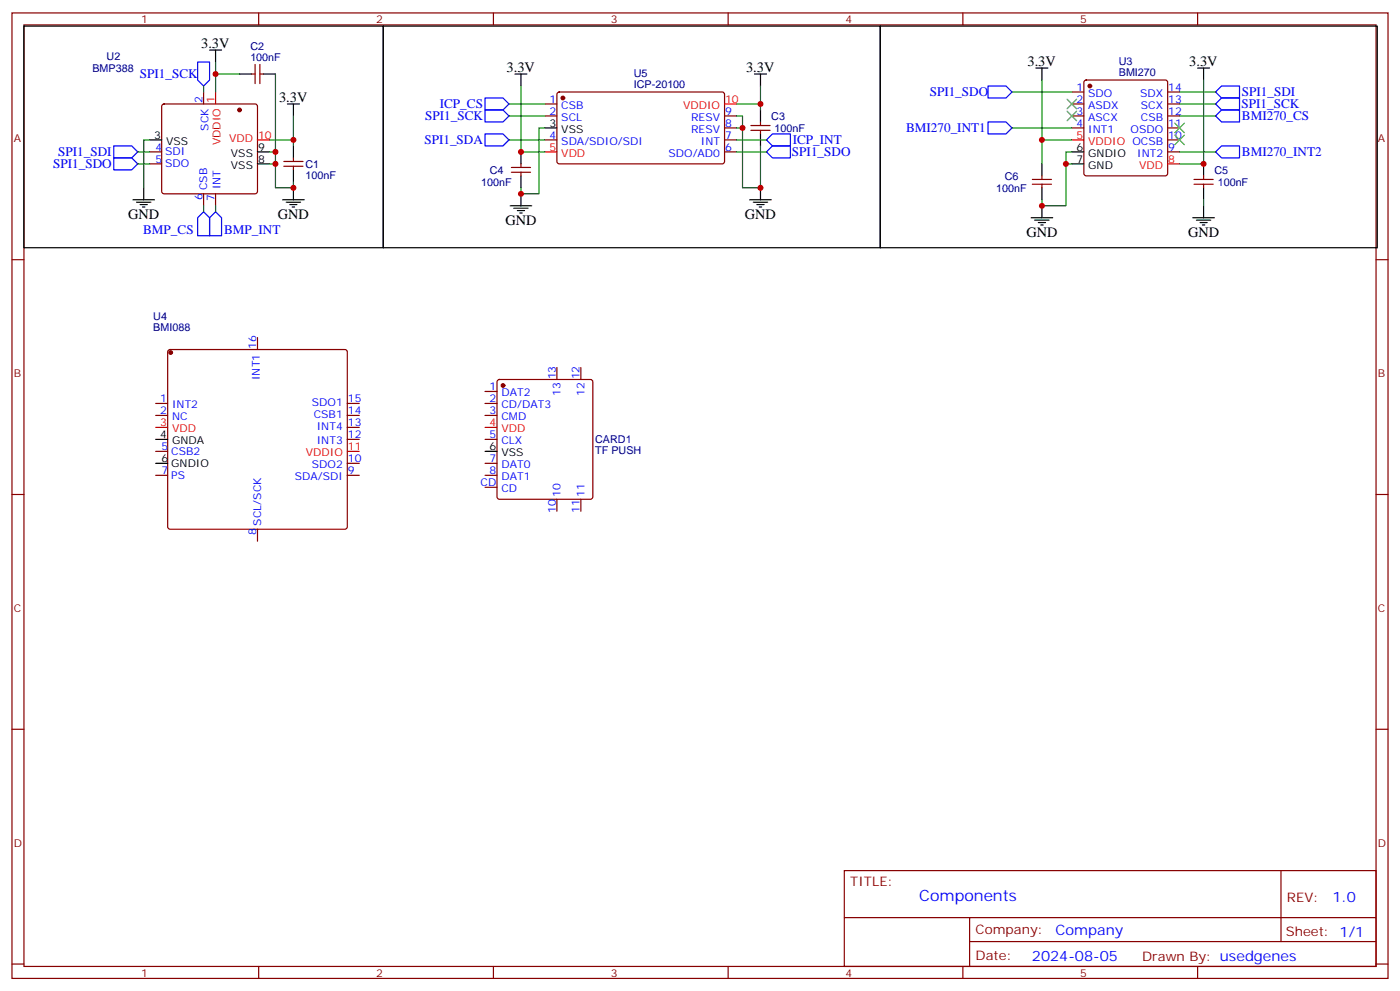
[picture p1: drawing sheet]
<svg xmlns="http://www.w3.org/2000/svg" width="412mm" height="292mm" viewBox="0 0 412 292" stroke-linecap="round" stroke-linejoin="round" font-family="sans-serif">
<g fill="none" stroke="#870000" stroke-width=".35">
<path d="M3.5 3.8h405.4v284.3h-405.4zM7.1 7.3h398.2v277.3h-398.2zM75.1 19v5.6M76.2 3.8v3.5M76.6 19v5.6M145.3 3.8v3.5M214.5 3.8v3.5M283.6 3.8v3.5M352.8 3.8v3.5M47.9 30.8l.4-.2h26.8l.5 .2 .2 .5v25.1l-.2 .5-.5 .2h-26.8l-.5-.3-.2-.4v-25.1zM60 27.1v3.5M74.1 21.8h1"/>
<path d="M76.6 21.8h1M160.5 30.6h3.5M160.5 34.1h3.5M164.3 27.3l.4-.2h48.3l.4 .7v20l-.7 .5-48.2-.1-.5-.6v-19.8zM213.4 34.1h3.6M213.4 37.7h3.6M221.2 38.4h5.6M221.2 37h5.6M224 35.9v1.1M224 38.4v1M315.7 27.1h3.6M315.7 30.6h3.6"/>
<path d="M315.7 34.1h3.6M315.7 37.7h3.6M319.5 23.8l.5-.2h23.3l.5 .2 .2 .5v26.8l-.3 .5-.4 .2h-23.3l-.5-.2-.2-.5v-26.8zM344 27.1h3.5M344 30.6h3.5M344 34.1h3.5M344 37.7h3.5M44.1 44.7h3.5M44.1 48.3h3.5M60 57.1v3.5M63.5 57.1v3.5M83.6 49h5.7"/>
<path d="M83.6 47.6h5.7M86.4 46.5v1.1M86.4 49v1M150.6 50.7h5.7M150.6 49.3h5.7M153.5 48.3v1M153.5 50.7v1.1M160.5 41.2h3.5M213.4 44.7h3.6M213.4 41.2h3.6M304.1 54.3h5.6M304.1 52.8h5.6"/>
<path d="M306.9 51.8v1M306.9 54.3v1M344 44.7h3.5M344 41.2h3.5M351.7 54.3h5.7M351.7 52.8h5.7M354.5 51.8v1M354.5 54.3v1M3.5 76.5h3.6M405.3 76.5h3.6M75.8 99.4v3.5M45.9 118.8h3.5"/>
<path d="M49.6 103.1l.5-.2h51.5l.5 .2 .2 .5v51.6l-.2 .5-.5 .2h-51.5l-.5-.3-.2-.4v-51.6zM102.3 118.8h3.5M142.9 118.8h3.5M142.9 115.3h3.5M146.6 112l.5-.2h26.8l.5 .2 .2 .5v33.8l-.2 .5-.5 .2h-26.8l-.5-.2-.2-.5v-33.8zM164 108.2v3.6M171.1 108.2v3.6M45.9 122.3h3.5M45.9 132.9h3.5M45.9 140h3.5M102.3 122.3h3.5M102.3 140h3.5"/>
<path d="M102.3 136.5h3.5M102.3 129.4h3.5M102.3 125.9h3.5M142.9 122.3h3.5M142.9 140h3.5M142.9 136.5h3.5M142.9 129.4h3.5M3.5 145.6h3.6M75.8 155.9v3.5M142.9 143.5h3.5M164 147v3.6M171.1 147v3.6"/>
<path d="M405.3 145.6h3.6M3.5 214.8h3.6M405.3 214.8h3.6M248.7 256.4h156.6v28.2h-156.6zM377.3 256.4v20.9M248.7 270.2h156.5M285.6 277.3h119.6M285.6 270.2v14.2M3.5 283.9h3.6M76.2 284.6v3.5M145.3 284.6v3.5M214.5 284.6v3.5"/>
<path d="M283.6 284.6v3.5M352.8 284.6v3.5M405.3 283.9h3.6"/>
</g>
<g fill="#870000" stroke="#870000" stroke-width=".35">
<circle cx="70.6" cy="32.4" r=".53"/>
<circle cx="321" cy="25.3" r=".53"/>
<circle cx="50.3" cy="103.8" r=".53"/>
<circle cx="148.2" cy="113.5" r=".53"/>
<circle cx="165.8" cy="28.9" r=".53"/>
</g>
<path d="M63.5 27.1v3.5M213.4 30.6h3.6M75.8 41.2h3.6M160.5 44.7h3.5M315.7 41.2h3.6M344 48.3h3.5M45.9 125.9h3.5M102.3 132.9h3.5M142.9 125.9h3.5" fill="none" stroke="#f00" stroke-width=".35"/>
<g fill="none" stroke="#000" stroke-width=".35">
<path d="M7.1 7.7h105.8v65.3h-105.8zM61.7 14.7h3.6M63.5 14.7v3.6M112.9 7.7h146.4v65.3h-146.4zM259.3 7.7h146.4v65.3h-146.4zM70.6 21.8h3.5M77.6 21.8h3.5M84.7 30.6h3.5M86.4 30.6v3.5M151.7 21.8h3.5M153.5 21.8v3.5M160.5 37.7h3.5"/>
<path d="M222.2 21.8h3.6M224 21.8v3.5M224 32.4v3.5M224 39.4v3.6M305.2 20h3.5M306.9 20v3.6M352.8 20h3.5M354.5 20v3.6M39.2 58.8h6.3M40.2 59.5h4.2M42.3 55.3v3.5M44.1 41.2h3.5"/>
<path d="M75.8 48.3h3.6M75.8 44.7h3.6M83.3 58.8h6.3M84.3 59.5h4.2M86.4 43v3.5M86.4 50v3.6M86.4 55.3v3.5M153.5 44.7v3.6M153.5 51.8v3.5M153.5 57.1v3.5M220.8 58.8h6.4M221.9 59.5h4.2"/>
<path d="M224 55.3v3.5M306.9 48.3v3.5M306.9 55.3v3.5M315.7 48.3h3.6M315.7 44.7h3.6M354.5 48.3v3.5M354.5 55.3v3.5M41.3 60.3h2.1M42 61h.7M85.4 60.3h2.1M86.1 61h.7M150.3 60.6h6.3"/>
<path d="M151.3 61.3h4.3M152.4 62h2.1M153.1 62.7h.7M223 60.3h2.1M223.7 61h.7M303.7 64.1h6.4M304.8 64.8h4.2M305.9 65.5h2.1M306.6 66.3h.7M306.9 60.6v3.5M351.4 64.1h6.3M352.4 64.8h4.3"/>
<path d="M353.5 65.5h2.1M354.2 66.3h.7M354.5 60.6v3.5M45.9 129.4h3.5M45.9 136.5h3.5M142.9 132.9h3.5"/>
</g>
<g fill="none" stroke="#008700" stroke-width=".35">
<path d="M63.5 18.3v8.8M60 25.3v1.8M63.5 21.8h7.1M81.1 21.8v22.9M86.4 34.1v7.1h-7M149.9 34.1h10.6M149.9 30.6h10.6M153.5 25.3v19.4h7M160.5 37.7h-1.8v19.4h-5.2v-1.8M217 34.1h1.7v21.2h5.3v-12.3M217 37.7h1.7M224 25.3v5.3h-7"/>
<path d="M224 30.6v1.8M298.1 37.7h17.6M298.1 27.1h17.6M306.9 23.6v24.7M347.5 34.1h10.6M347.5 30.6h10.6M347.5 27.1h10.6M354.5 23.6v24.7h-7M40.6 48.3h3.5M40.6 44.7h3.5M44.1 41.2h-1.8v14.1M79.4 44.7h1.7v10.6h5.3v-1.7"/>
<path d="M79.4 48.3h1.7M86.4 41.2v1.8M149.9 41.2h10.6M217 44.7h8.8M217 41.2h8.8M306.9 41.2h8.8M315.7 48.3h-1.7v12.3h-7.1v-1.8M315.7 44.7h-1.7v3.6M347.5 44.7h10.6M354.5 58.8v1.8M60 60.6v1.8M63.5 60.6v1.8"/>
</g>
<g fill="none" stroke="#00f" stroke-width=".35">
<path d="M58.2 18.3h3.5v5.3l-1.7 1.7-1.8-1.7zM142.9 28.9h5.3l1.7 1.7-1.7 1.8h-5.3zM142.9 32.4h5.3l1.7 1.7-1.7 1.8h-5.3zM142.9 39.4h5.3l1.7 1.8-1.7 1.8h-5.3zM291 25.3h5.3l1.8 1.8-1.8 1.8h-5.3zM291 35.9h5.3l1.8 1.8-1.8 1.7h-5.3zM358.1 34.1l1.7-1.7h5.3v3.5h-5.3zM358.1 30.6l1.7-1.7h5.3v3.5h-5.3zM358.1 27.1l1.7-1.8h5.3v3.6h-5.3zM33.5 43h5.3l1.8 1.7-1.8 1.8h-5.3zM33.5 46.5h5.3l1.8 1.8-1.8 1.7h-5.3zM225.8 41.2l1.7-1.8h5.3v3.6h-5.3z"/>
<path d="M225.8 44.7l1.7-1.7h5.3v3.5h-5.3zM358.1 44.7l1.7-1.7h5.3v3.5h-5.3zM60 62.4l1.7 1.7v5.3h-3.5v-5.3zM63.5 62.4l1.8 1.7v5.3h-3.6v-5.3z"/>
</g>
<path d="M314.3 29.2l2.8 2.8M314.3 32.7l2.8 2.9M317.1 29.2l-2.8 2.8M317.1 32.7l-2.8 2.9M346.1 36.3l2.8 2.8M346.1 39.8l2.8 2.8M348.9 36.3l-2.8 2.8M348.9 39.8l-2.8 2.8" fill="none" stroke="#3c3" stroke-width=".35"/>
<g fill="#c00">
<circle cx="86.4" cy="41.2" r=".88"/>
<circle cx="81.1" cy="48.3" r=".88"/>
<circle cx="86.4" cy="55.3" r=".88"/>
<circle cx="63.5" cy="21.8" r=".88"/>
<circle cx="81.1" cy="44.7" r=".88"/>
<circle cx="224" cy="30.6" r=".88"/>
<circle cx="224" cy="55.3" r=".88"/>
<circle cx="218.7" cy="37.7" r=".88"/>
<circle cx="153.5" cy="57.1" r=".88"/>
<circle cx="153.5" cy="44.7" r=".88"/>
<circle cx="314" cy="48.3" r=".88"/>
<circle cx="306.9" cy="60.6" r=".88"/>
<circle cx="354.5" cy="48.3" r=".88"/>
<circle cx="306.9" cy="41.2" r=".88"/>
</g>
<text font-size="4.6" fill="#00f" x="270.8" y="265.4">Components</text>
<g font-size="4.2">
<text x="59.3" y="14">3.3V</text>
<text x="149.2" y="21.1">3.3V</text>
<text x="219.8" y="21.1">3.3V</text>
<text x="302.7" y="19.3">3.3V</text>
<text x="350.3" y="19.3">3.3V</text>
<text x="82.2" y="29.9">3.3V</text>
<text x="37.7" y="64.5">GND</text>
<text x="81.8" y="64.5">GND</text>
<text x="219.4" y="64.5">GND</text>
<text x="148.9" y="66.3">GND</text>
<text x="302.3" y="69.8">GND</text>
<text x="350" y="69.8">GND</text>
</g>
<g font-size="4.2" fill="#00f">
<text x="392.5" y="265.7">1.0</text>
<text x="310.9" y="275.2">Company</text>
<text x="304" y="283">2024-08-05</text>
</g>
<g font-size="3.9" fill="#00f">
<text x="41.2" y="23.1">SPI1_SCK</text>
<text x="273.9" y="28.3">SPI1_SDO</text>
<text x="365.8" y="28.3">SPI1_SDI</text>
<text x="125.3" y="35.4">SPI1_SCK</text>
<text x="129.6" y="31.9">ICP_CS</text>
<text x="365.7" y="31.9">SPI1_SCK</text>
<text x="365.8" y="35.4">BMI270_CS</text>
<text x="266.9" y="38.9">BMI270_INT1</text>
<text x="17.2" y="46">SPI1_SDI</text>
<text x="125" y="42.5">SPI1_SDA</text>
<text x="233.3" y="46">SPI1_SDO</text>
<text x="233.5" y="42.5">ICP_INT</text>
<text x="365.8" y="46">BMI270_INT2</text>
<text x="15.7" y="49.5">SPI1_SDO</text>
<text x="42.2" y="68.9">BMP_CS</text>
<text x="66" y="68.9">BMP_INT</text>
</g>
<g font-size="3.9" fill="#800">
<text x="250.5" y="261">TITLE:</text>
<text x="379.1" y="265.7">REV:</text>
<text x="287.4" y="275.2">Company:</text>
<text x="378.7" y="275.8">Sheet: 1/1</text>
<text x="287.4" y="282.9">Date:</text>
<text x="336.4" y="282.9">Drawn By: usedgenes</text>
</g>
<g font-size="3.2" fill="#800">
<text x="41.6" y="6.8">1</text>
<text x="110.8" y="6.8">2</text>
<text x="179.9" y="6.8">3</text>
<text x="249.1" y="6.8">4</text>
<text x="318.2" y="6.8">5</text>
<text x="4.1" y="41.9">A</text>
<text x="405.9" y="41.9">A</text>
<text x="4.1" y="111.1">B</text>
<text x="405.9" y="111.1">B</text>
<text x="4.1" y="180.2">C</text>
<text x="405.9" y="180.2">C</text>
<text x="4.1" y="249.3">D</text>
<text x="405.9" y="249.3">D</text>
<text x="41.6" y="287.6">1</text>
<text x="110.8" y="287.6">2</text>
<text x="179.9" y="287.6">3</text>
<text x="249.1" y="287.6">4</text>
<text x="318.2" y="287.6">5</text>
</g>
<g font-size="3.2" fill="#000080">
<text x="31.4" y="17.6">U2</text>
<text x="73.7" y="17.9">100nF</text>
<text x="73.7" y="14.8">C2</text>
<text x="27.2" y="21.2">BMP388</text>
<text x="186.7" y="22.6">U5</text>
<text x="329.6" y="22.3">BMI270</text>
<text x="329.6" y="19.1">U3</text>
<text x="186.7" y="25.8">ICP-20100</text>
<text x="227.2" y="35.3">C3</text>
<text x="228.2" y="38.8">100nF</text>
<text x="90" y="52.6">100nF</text>
<text x="90" y="49.4">C1</text>
<text x="144.3" y="51.2">C4</text>
<text x="296" y="52.9">C6</text>
<text x="357.7" y="51.2">C5</text>
<text x="141.7" y="54.7">100nF</text>
<text x="293.4" y="56.5">100nF</text>
<text x="358.7" y="54.7">100nF</text>
<text x="45.2" y="94.3">U4</text>
<text x="45.2" y="97.5">BMI088</text>
<text x="175.3" y="130.6">CARD1</text>
<text x="175.3" y="133.7">TF PUSH</text>
</g>
<g font-size="3.2" fill="#00f">
<text x="317.1" y="26.7">1</text>
<text x="320.6" y="28.5">SDO</text>
<text x="335.9" y="28.5">SDX</text>
<text x="344.1" y="26.7">14</text>
<text x="59.6" y="30.4" transform="rotate(-90 59.6 30.4)">2</text>
<text x="161.9" y="30.3">1</text>
<text x="161.9" y="33.8">2</text>
<text x="165.3" y="32">CSB</text>
<text x="165.3" y="35.6">SCL</text>
<text x="203.6" y="35.6">RESV</text>
<text x="213.6" y="33.8">9</text>
<text x="317.1" y="30.3">2</text>
<text x="317.1" y="33.8">3</text>
<text x="320.6" y="32">ASDX</text>
<text x="320.6" y="35.6">ASCX</text>
<text x="336.1" y="35.6">CSB</text>
<text x="336.1" y="32">SCX</text>
<text x="344.1" y="33.8">12</text>
<text x="344.1" y="30.3">13</text>
<text x="61.4" y="38.5" transform="rotate(-90 61.4 38.5)">SCK</text>
<text x="161.9" y="40.9">4</text>
<text x="203.6" y="39.1">RESV</text>
<text x="213.6" y="40.9">7</text>
<text x="213.6" y="37.3">8</text>
<text x="317.1" y="37.3">4</text>
<text x="320.6" y="39.1">INT1</text>
<text x="333" y="39.1">OSDO</text>
<text x="344.1" y="40.9">10</text>
<text x="344.1" y="37.3">11</text>
<text x="45.8" y="44.4">4</text>
<text x="45.8" y="47.9">5</text>
<text x="48.7" y="45.8">SDI</text>
<text x="165.3" y="42.6">SDA/SDIO/SDI</text>
<text x="196.9" y="46.1">SDO/AD0</text>
<text x="206.5" y="42.6">INT</text>
<text x="213.6" y="44.4">6</text>
<text x="335" y="46.1">INT2</text>
<text x="344.1" y="44.4">9</text>
<text x="48.7" y="49.3">SDO</text>
<text x="59.6" y="58.9" transform="rotate(-90 59.6 58.9)">6</text>
<text x="61" y="56" transform="rotate(-90 61 56)">CSB</text>
<text x="63.1" y="59.3" transform="rotate(-90 63.1 59.3)">7</text>
<text x="64.9" y="55.8" transform="rotate(-90 64.9 55.8)">INT</text>
<text x="75.5" y="102.8" transform="rotate(-90 75.5 102.8)">16</text>
<text x="76.6" y="111.9" transform="rotate(-90 76.6 111.9)">INT1</text>
<text x="163.7" y="111.8" transform="rotate(-90 163.7 111.8)">13</text>
<text x="170.7" y="111.8" transform="rotate(-90 170.7 111.8)">12</text>
<text x="47.2" y="118.5">1</text>
<text x="91.9" y="119.5">SDO1</text>
<text x="102.5" y="118.5">15</text>
<text x="144.2" y="114.9">1</text>
<text x="144.2" y="118.5">2</text>
<text x="147.7" y="116.7">DAT2</text>
<text x="165.1" y="116.5" transform="rotate(-90 165.1 116.5)">13</text>
<text x="172.2" y="116.5" transform="rotate(-90 172.2 116.5)">12</text>
<text x="47.2" y="122">2</text>
<text x="50.7" y="120.2">INT2</text>
<text x="50.7" y="123.8">NC</text>
<text x="92.4" y="123">CSB1</text>
<text x="102.5" y="125.5">13</text>
<text x="102.5" y="122">14</text>
<text x="144.2" y="122">3</text>
<text x="147.7" y="120.2">CD/DAT3</text>
<text x="147.7" y="123.8">CMD</text>
<text x="93.3" y="130.8">INT3</text>
<text x="93.3" y="126.6">INT4</text>
<text x="102.5" y="129">12</text>
<text x="144.2" y="129">5</text>
<text x="147.7" y="130.8">CLX</text>
<text x="47.5" y="132.6">5</text>
<text x="50.4" y="134">CSB2</text>
<text x="91.9" y="137.9">SDO2</text>
<text x="102.5" y="136.1">10</text>
<text x="144.2" y="136.1">7</text>
<text x="147.7" y="137.9">DAT0</text>
<text x="47.5" y="139.6">7</text>
<text x="50.4" y="141">PS</text>
<text x="86.8" y="141.4">SDA/SDI</text>
<text x="102.5" y="139.6">9</text>
<text x="141.6" y="143.2">CD</text>
<text x="144.2" y="139.6">8</text>
<text x="147.7" y="141.4">DAT1</text>
<text x="147.7" y="144.9">CD</text>
<text x="165.1" y="146.3" transform="rotate(-90 165.1 146.3)">10</text>
<text x="172.2" y="146.3" transform="rotate(-90 172.2 146.3)">11</text>
<text x="76.9" y="154.8" transform="rotate(-90 76.9 154.8)">SCL/SCK</text>
<text x="163.7" y="151.1" transform="rotate(-90 163.7 151.1)">10</text>
<text x="170.7" y="151.1" transform="rotate(-90 170.7 151.1)">11</text>
<text x="75.5" y="157.7" transform="rotate(-90 75.5 157.7)">8</text>
</g>
<g font-size="3.2" fill="#f00">
<text x="63.1" y="30.4" transform="rotate(-90 63.1 30.4)">1</text>
<text x="201.2" y="32">VDDIO</text>
<text x="213.6" y="30.3">10</text>
<text x="67.5" y="41.9">VDD</text>
<text x="76" y="40.9">10</text>
<text x="317.1" y="40.9">5</text>
<text x="64.9" y="42.8" transform="rotate(-90 64.9 42.8)">VDDIO</text>
<text x="161.9" y="44.4">5</text>
<text x="165.3" y="46.1">VDD</text>
<text x="320.6" y="42.6">VDDIO OCSB</text>
<text x="344.1" y="47.9">8</text>
<text x="335.6" y="49.7">VDD</text>
<text x="47.2" y="125.5">3</text>
<text x="144.2" y="125.5">4</text>
<text x="50.7" y="127.3">VDD</text>
<text x="147.7" y="127.3">VDD</text>
<text x="90.1" y="134.3">VDDIO</text>
<text x="102.5" y="132.6">11</text>
</g>
<g font-size="3.2">
<text x="45.4" y="40.9">3</text>
<text x="161.9" y="37.3">3</text>
<text x="165.3" y="39.1">VSS</text>
<text x="48.9" y="42.6">VSS</text>
<text x="68" y="46.1">VSS</text>
<text x="76" y="47.9">8</text>
<text x="76" y="44.4">9</text>
<text x="317.1" y="44.4">6</text>
<text x="317.1" y="47.9">7</text>
<text x="320.6" y="46.1">GNDIO</text>
<text x="68" y="49.7">VSS</text>
<text x="320.6" y="49.7">GND</text>
<text x="47.2" y="129">4</text>
<text x="50.7" y="130.8">GNDA</text>
<text x="47.5" y="136.1">6</text>
<text x="50.4" y="137.5">GNDIO</text>
<text x="144.2" y="132.6">6</text>
<text x="147.7" y="134.3">VSS</text>
</g>
</svg>
